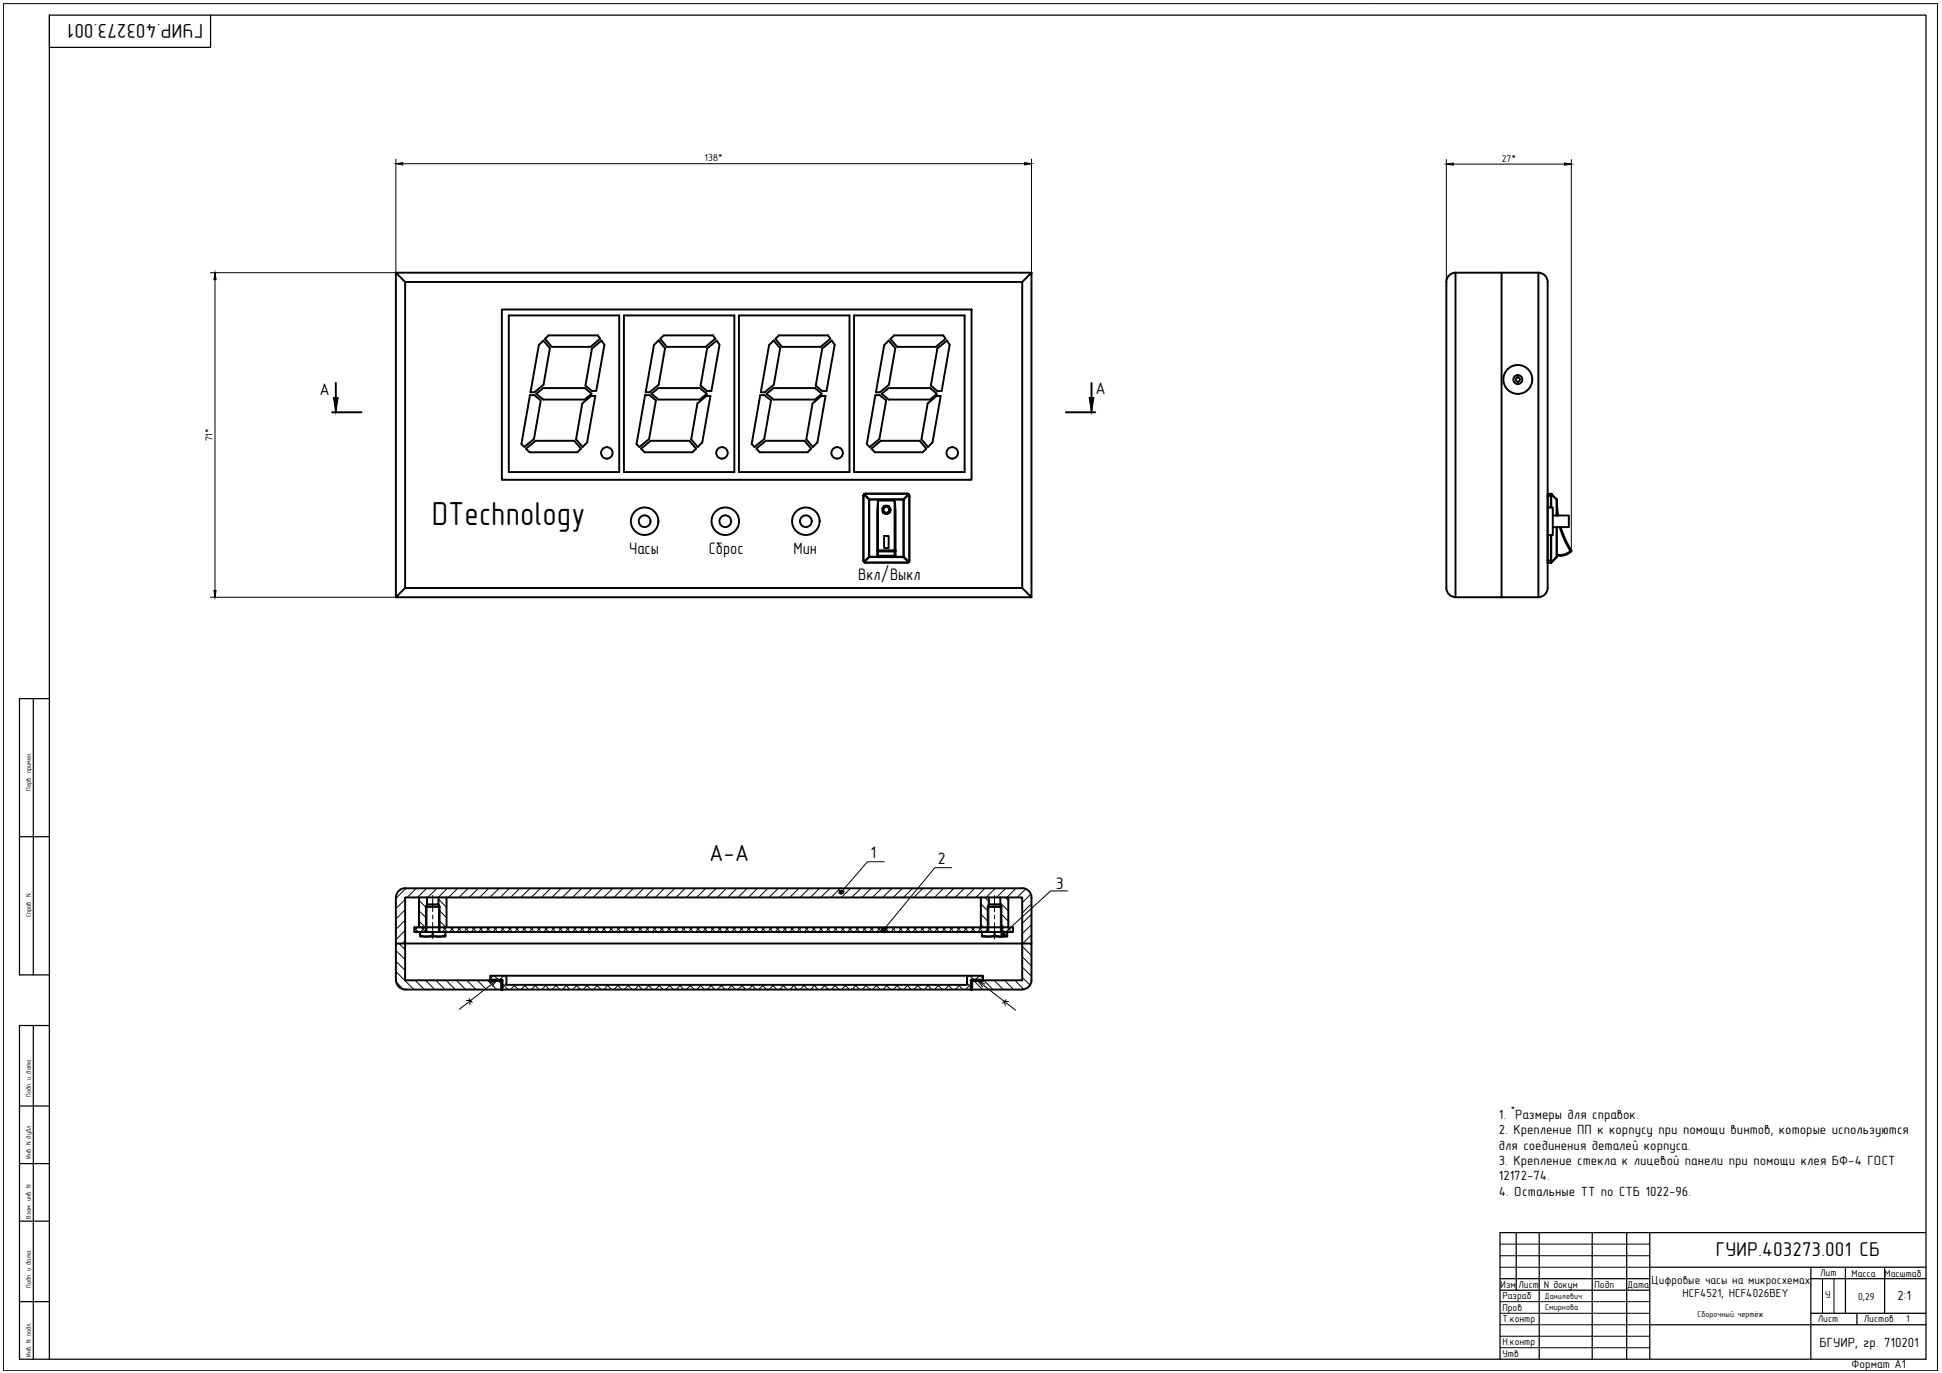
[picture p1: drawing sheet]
<svg xmlns="http://www.w3.org/2000/svg" width="594mm" height="420mm" viewBox="0 0 594 420" stroke-linecap="round" stroke-linejoin="round" font-family="sans-serif">
<!-- layer: 0 -->
<g fill="none" stroke="#000" stroke-width=".38">
<path d="M10.2 213.8v84.5M15.1 213.8h-9.1v84.5h9.1M6 256h9.1M10.2 313.8v102.1M15.1 313.8h-9.1v102.1h583.2v-411.3h-574.1v411.3M6 338.5h9.1M6 356.1h9.1M6 373.7h9.1M463.8 377.2v17.6M470.9 377.2v38.7M487.1 377.2v38.7M497.6 377.2v38.7"/>
<path d="M504.7 377.2v38.7M589.2 377.2h-130.3v38.7M6 398.3h9.1M458.9 391.3h45.8M458.9 394.8h45.8M504.7 387.8h84.5M554 391.3h35.2M554 387.8v28.1M564.5 387.8v14.1M576.5 387.8v14.1M504.7 405.4h84.5M554 401.9h35.2"/>
</g>
<path d="M568.1 401.9v3.5" fill="none" stroke="#000" stroke-width=".38"/>
<path d="M458.9 380.7h45.8M458.9 384.3h45.8M458.9 398.3h45.8M458.9 387.8h45.8M557.5 391.3v10.6M561 391.3v10.6M458.9 401.9h45.8M458.9 408.9h45.8M458.9 412.4h45.8M458.9 405.4h45.8" fill="none" stroke="#000" stroke-width=".31"/>
<path d="M419.4 1.1h-418.4v418.4" fill="none" stroke="#000" stroke-width=".31"/>
<!-- layer: 0 -->
<g fill="none" stroke="#000" stroke-width=".31">
<path d="M15.1 4.6v9.9M419.4 1.1h173.3v418.4h-591.7M121.1 48.7v34.8h-56.7M123.2 50.1h190.2M315.5 48.7v34.8M442.5 48.8v37.5M444.6 50.2h34M480.7 48.8v119.8M65.8 85.6v95.1M473.4 155.3h.1M64.4 182.8h56.7M123.9 275.3l-2.8 2.8"/>
<path d="M123.9 278.4l-2.8 2.8M124.2 271.8l-3.1 3.1M127.4 271.8l-2.9 2.8M128.2 274.6h8.4v9.2h-8.4zM128.2 278.7l2.1 2.1M128.2 275.5l2.1 2.1M130.4 274.6l.2 .2M130.5 271.8l-2.8 2.8M130.6 276.7v8.5M132.4 274v4.9M133.7 271.8l-2.8 2.8M134.1 275.2l2.5 2.4"/>
<path d="M134.1 276.7v8.5M134.5 278.7l2.1 2.1M136.8 271.8l-2.7 2.8M140 271.8l-2.8 2.8M143.2 271.8l-2.8 2.8M146.3 271.8l-2.8 2.8M149.5 271.8l-2.8 2.8M152.7 271.8l-2.9 2.8M155.8 271.8l-2.8 2.8M159 271.8l-2.8 2.8M162.2 271.8l-2.9 2.8M165.3 271.8l-2.8 2.8"/>
<path d="M168.5 271.8l-2.8 2.8M171.6 271.8l-2.8 2.8M174.8 271.8l-2.8 2.8M178 271.8l-2.8 2.8M181.1 271.8l-2.8 2.8M184.3 271.8l-2.8 2.8M187.5 271.8l-2.9 2.8M190.6 271.8l-2.8 2.8M193.8 271.8l-2.8 2.8M197 271.8l-2.9 2.8M200.1 271.8l-2.8 2.8M203.3 271.8l-2.8 2.8"/>
<path d="M206.4 271.8l-2.8 2.8M209.6 271.8l-2.8 2.8M212.8 271.8l-2.8 2.8M215.9 271.8l-2.8 2.8M219.1 271.8l-2.8 2.8M222.2 271.8l-2.8 2.8M225.4 271.8l-2.8 2.8M228.6 271.8l-2.9 2.8M231.8 271.8l-2.9 2.8M234.9 271.8l-2.8 2.8M238.1 271.8l-2.9 2.8M241.2 271.8l-2.8 2.8"/>
<path d="M244.4 271.8l-2.8 2.8M247.6 271.8l-2.8 2.8M250.7 271.8l-2.8 2.8M253.9 271.8l-2.8 2.8M257 271.8l-2.8 2.8M260.2 271.8l-2.8 2.8M263.4 271.8l-2.9 2.8M266.5 271.8l-2.8 2.8M269.7 271.8l-2.8 2.8M270.5 263.7h-5.1l-8.1 9.3M272.9 271.8l-2.9 2.8M276 271.8l-2.8 2.8"/>
<path d="M279.2 271.8l-2.8 2.8M282.3 271.8l-2.8 2.8M285.5 271.8l-2.8 2.8M288.7 271.8l-2.8 2.8M291.1 265.5h-5.1l-15.7 19M291.8 271.8l-2.8 2.8M295 271.8l-2.8 2.8M298.2 271.8l-2.9 2.8M300 274.6h8.5v9.2h-8.5zM300 279.8l2.2 2.1M300 276.6l2.2 2.1M301.2 274.6l1.3 1.3"/>
<path d="M301.3 271.8l-2.8 2.8M302.5 276.7v8.5M304.2 274v5M304.5 271.8l-2.8 2.8M306 276.3l2.5 2.4M306 276.7v8.5M306.4 279.8l2.1 2.1M307.5 274.6l1 1M307.7 271.8l-2.9 2.8M310.8 271.8l-2.8 2.8M313.8 272l-2.6 2.6M315.3 273.6l-2.6 2.6"/>
<path d="M315.5 276.6l-2.8 2.8M315.5 279.8l-2.8 2.8M326.6 272.6h-5.2l-14.6 13.3M121.1 297.3l5.5 5.5M121.1 294.1l2.8 2.8M121.1 290.8l2.8 2.9M122 288.7l1.9 1.9M123.9 281.6l-2.8 2.8M123.9 284.7l-2.8 2.8M123.9 287.9l-.8 .8M126.7 283.9l1.3 1.3M127 300l2.8 2.8"/>
<path d="M127.8 283.8l-1.1 1M128.2 281.9l1.9 1.9M128.8 283.8l1.4 1.4M130 283.8l-1.4 1.4M130.2 300l2.8 2.8M132.4 280v1.2M132.4 282.3v4.9M133.3 300l2.8 2.8M134.5 281.9l1.9 1.9M134.5 285l.1 .2M135.5 283.8l1.4 1.4M136.5 300l2.8 2.8"/>
<path d="M136.6 283.8l-1.4 1.4M137.7 283.8l1.4 1.4M138.8 283.8l-1.4 1.4M139.6 300l2.9 2.8M139.9 283.8l1.4 1.4M141.1 283.8l-1.5 1.4M142.1 283.8l1.4 1.4M142.8 300l2.8 2.8M143.3 283.8l-1.4 1.4M144.3 283.8l1.4 1.4M145.5 283.8l-1.4 1.4M146 300l2.8 2.8"/>
<path d="M146.5 283.8l1.4 1.4M147.7 283.8l-1.4 1.4M148.7 283.8l1.4 1.4M149.1 300l2.9 2.8M149.9 283.8l-1.4 1.4M150.9 283.8l1.5 1.4M150.9 298.6l-.9 .9M151.2 298.6l1.5 1.4 1.4-1.4M152 300l-11.5 8.8M152.1 283.8l-1.4 1.4M152.3 300l1.2 1.2M153.2 283.8l1.4 1.4"/>
<path d="M154.3 283.8l-1.4 1.4M154.4 298.6l.5 .5M155.4 283.8l1.4 1.4M156.6 283.8l-1.5 1.4M157.6 283.8l1.4 1.4M158.8 283.8l-1.4 1.4M159.8 283.8l1.4 1.4M161 283.8l-1.4 1.4M162 283.8l1.4 1.4M163.2 283.8l-1.4 1.4M164.2 283.8l1.5 1.4M165.4 283.8l-1.4 1.4"/>
<path d="M166.5 283.8l1.4 1.4M167.6 283.8l-1.4 1.4M168.7 283.8l1.4 1.4M169.8 283.8l-1.4 1.4M170.9 283.8l1.4 1.4M172.1 283.8l-1.5 1.4M173.1 283.8l1.4 1.4M174.3 283.8l-1.4 1.4M175.3 283.8l1.4 1.4M176.5 283.8l-1.4 1.4M177.5 283.8l1.4 1.4M178.7 283.8l-1.4 1.4"/>
<path d="M179.7 283.8l1.5 1.4M180.9 283.8l-1.4 1.4M182 283.8l1.4 1.4M183.1 283.8l-1.4 1.4M184.2 283.8l1.4 1.4M185.3 283.8l-1.4 1.4M186.4 283.8l1.4 1.4M187.6 283.8l-1.4 1.4M188.6 283.8l1.4 1.4M189.8 283.8l-1.4 1.4M190.8 283.8l1.4 1.4M192 283.8l-1.4 1.4"/>
<path d="M193 283.8l1.4 1.4M194.2 283.8l-1.4 1.4M195.2 283.8l1.5 1.4M196.4 283.8l-1.4 1.4M197.5 283.8l1.4 1.4M198.6 283.8l-1.4 1.4M199.7 283.8l1.4 1.4M200.9 283.8l-1.5 1.4M201.9 283.8l1.4 1.4M203.1 283.8l-1.4 1.4M204.1 283.8l1.4 1.4M205.3 283.8l-1.4 1.4"/>
<path d="M206.3 283.8l1.4 1.4M207.5 283.8l-1.4 1.4M208.5 283.8l1.5 1.4M209.7 283.8l-1.4 1.4M210.8 283.8l1.4 1.4M211.9 283.8l-1.4 1.4M213 283.8l1.4 1.4M214.1 283.8l-1.4 1.4M215.2 283.8l1.4 1.4M216.4 283.8l-1.5 1.4M217.4 283.8l1.4 1.4M218.6 283.8l-1.4 1.4"/>
<path d="M219.6 283.8l1.4 1.4M220.8 283.8l-1.4 1.4M221.8 283.8l1.4 1.4M223 283.8l-1.4 1.4M224 283.8l1.5 1.4M225.2 283.8l-1.4 1.4M226.3 283.8l1.4 1.4M227.4 283.8l-1.4 1.4M228.5 283.8l1.4 1.4M229.6 283.8l-1.4 1.4M230.7 283.8l1.4 1.4M231.8 283.8l-1.4 1.4"/>
<path d="M232.9 283.8l1.4 1.4M234 283.8l-1.4 1.4M235.1 283.8l1.4 1.4M236.2 283.8l-1.3 1.4M237.3 283.8l1.4 1.4M238.5 283.8l-1.4 1.4M239.5 283.8l1.4 1.4M240.7 283.8l-1.4 1.4M241.8 283.8l1.3 1.4M242.9 283.8l-1.4 1.4M244 283.8l1.3 1.4M245.1 283.8l-1.4 1.4"/>
<path d="M246.2 283.8l1.4 1.4M247.3 283.8l-1.4 1.4M248.4 283.8l1.4 1.4M249.5 283.8l-1.4 1.4M250.6 283.8l1.4 1.4M251.7 283.8l-1.4 1.4M252.8 283.8l1.4 1.4M254 283.8l-1.5 1.4M255 283.8l1.4 1.4M256.2 283.8l-1.4 1.4M257.2 283.8l1.4 1.4M258.4 283.8l-1.4 1.4"/>
<path d="M259.4 283.8l1.4 1.4M260.6 283.8l-1.4 1.4M261.6 283.8l1.5 1.4M262.8 283.8l-1.4 1.4M263.9 283.8l1.4 1.4M265 283.8l-1.4 1.4M266.1 283.8l1.4 1.4M267.3 283.8l-1.5 1.4M268.3 283.8l1.4 1.4M269.5 283.8l-1.4 1.4M270.5 283.8l1.4 1.4M271.7 283.8l-1.4 1.4"/>
<path d="M272.7 283.8l1.4 1.4M273.9 283.8l-1.4 1.4M274.9 283.8l1.4 1.4M276.1 283.8l-1.4 1.4M277.2 283.8l1.4 1.4M278.3 283.8l-1.4 1.4M279.4 283.8l1.4 1.4M280.5 283.8l-1.4 1.4M281.6 283.8l1.4 1.4M282.8 283.8l-1.5 1.4M283.8 283.8l1.4 1.4M285 283.8l-1.4 1.4"/>
<path d="M286 283.8l1.4 1.4M287.2 283.8l-1.4 1.4M288.2 283.8l1.4 1.4M289.4 283.8l-1.4 1.4M290.4 283.8l1.5 1.4M291.6 283.8l-1.4 1.4M292.7 283.8l1.4 1.4M293.8 283.8l-1.4 1.4M294.9 283.8l1.4 1.4M296 283.8l-1.4 1.4M296.4 298.6l-.6 .6M296.7 298.6l1.4 1.4"/>
<path d="M297.1 283.8l1.4 1.4M297.8 300l2.8 2.8M298.3 283.8l-1.5 1.4M299.3 283.8l1.4 1.4M299.6 298.6l-1.4 1.4M299.9 298.6l.8 .8M300 282.9l.9 .9M300.5 283.8l-1.4 1.4M300.9 300l2.9 2.8M301.5 283.8l.7 .6M302.2 284.3l-.9 .9M304.1 300l2.8 2.8"/>
<path d="M304.2 280.1v1.1M304.2 282.3v5M306.4 282.9l.8 .9M306.4 284.2l1 1M307.1 283.8l-.7 .7M307.3 300l2.8 2.8M308.2 283.8l1.4 1.4M309.3 283.8l-1.4 1.4M310.5 300l2.7 2.8M312.7 299.1l2.4 2.4M312.7 295.9l2.8 2.9M312.7 292.7l2.8 2.9"/>
<path d="M312.7 289.6l2.8 2.8M315 288.7l.5 .6M315.5 282.9l-2.8 2.8M315.5 286.1l-2.6 2.6M121.1 300.5l2.3 2.3M142.7 306.2h1.3l-.3 1.2M143.5 305.6l1 1.2M149.9 300.8l2.1-.8-1.4 1.8M153.5 300.9l1.9 1.9M154.9 300.9l-1.4 1.4M157.2 301.4l1.4 1.4M157.6 301.4l-1.4 1.4"/>
<path d="M160.3 301.4l1.4 1.4M160.8 301.4l-1.4 1.4M163.5 301.4l1.4 1.4M163.9 301.4l-1.4 1.4M166.7 301.4l1.4 1.4M167.1 301.4l-1.4 1.4M169.8 301.4l1.5 1.4M170.3 301.4l-1.4 1.4M173 301.4l1.4 1.4M173.4 301.4l-1.4 1.4M176.2 301.4l1.4 1.4M176.6 301.4l-1.4 1.4"/>
<path d="M179.3 301.4l1.4 1.4M179.7 301.4l-1.4 1.4M182.5 301.4l1.4 1.4M182.9 301.4l-1.4 1.4M185.7 301.4l1.4 1.4M186.1 301.4l-1.4 1.4M188.8 301.4l1.4 1.4M189.3 301.4l-1.5 1.4M192 301.4l1.4 1.4M192.4 301.4l-1.4 1.4M195.1 301.4l1.4 1.4M195.6 301.4l-1.4 1.4"/>
<path d="M198.3 301.4l1.4 1.4M198.7 301.4l-1.4 1.4M201.5 301.4l1.4 1.4M201.9 301.4l-1.4 1.4M204.6 301.4l1.4 1.4M205 301.4l-1.3 1.4M207.8 301.4l1.4 1.4M208.2 301.4l-1.4 1.4M211 301.4l1.4 1.4M211.4 301.4l-1.4 1.4M214.1 301.4l1.4 1.4M214.5 301.4l-1.4 1.4"/>
<path d="M217.3 301.4l1.4 1.4M217.7 301.4l-1.4 1.4M220.5 301.4l1.4 1.4M220.9 301.4l-1.5 1.4M223.6 301.4l1.4 1.4M224 301.4l-1.4 1.4M226.8 301.4l1.4 1.4M227.2 301.4l-1.4 1.4M229.9 301.4l1.4 1.4M230.4 301.4l-1.4 1.4M233.1 301.4l1.4 1.4M233.5 301.4l-1.4 1.4"/>
<path d="M236.2 301.4l1.5 1.4M236.7 301.4l-1.4 1.4M239.4 301.4l1.4 1.4M239.8 301.4l-1.4 1.4M242.6 301.4l1.4 1.4M243 301.4l-1.4 1.4M245.7 301.4l1.5 1.4M246.2 301.4l-1.4 1.4M248.9 301.4l1.4 1.4M249.3 301.4l-1.4 1.4M252.1 301.4l1.4 1.4M252.5 301.4l-1.4 1.4"/>
<path d="M255.3 301.4l1.4 1.4M255.7 301.4l-1.5 1.4M258.4 301.4l1.4 1.4M258.8 301.4l-1.4 1.4M261.6 301.4l1.4 1.4M262 301.4l-1.4 1.4M264.7 301.4l1.4 1.4M265.2 301.4l-1.5 1.4M267.9 301.4l1.4 1.4M268.3 301.4l-1.4 1.4M271 301.4l1.4 1.4M271.5 301.4l-1.4 1.4"/>
<path d="M274.2 301.4l1.4 1.4M274.6 301.4l-1.4 1.4M277.4 301.4l1.4 1.4M277.8 301.4l-1.4 1.4M280.5 301.4l1.5 1.4M281 301.4l-1.4 1.4M283.7 301.4l1.4 1.4M284.1 301.4l-1.4 1.4M286.9 301.4l1.4 1.4M287.3 301.4l-1.4 1.4M290 301.4l1.5 1.4M290.4 301.4l-1.4 1.4"/>
<path d="M293.2 301.4l1.4 1.4M293.6 301.4l-1.4 1.4M295.8 300.8l1.4 1.5M297.2 302.6l.3 .2M297.2 301l-1.9 1.8M299.2 300.2l11.5 8.9M301.3 301.1l-2.1-.9 1.4 1.8M307.7 305.9l-1 1.1M308.5 306.5h-1.3l.3 1.2"/>
<circle cx="257.4" cy="273" r=".49"/>
<circle cx="270.3" cy="284.5" r=".49"/>
<circle cx="306.8" cy="285.9" r=".49"/>
</g>
<!-- layer: TXT -->
<path d="M64.4 4.6v9.9h-49.3" fill="none" stroke="#000" stroke-width=".38"/>
<!-- layer: 0 -->
<g fill="none" stroke="#000" stroke-width=".59">
<path d="M121.1 83.5v99.3M153.5 94.7h143.7v52.1h-143.7zM155.6 96.5h33.8v48h-33.8zM190.9 96.5h33.7v48h-33.7zM226 96.5h33.9v48h-33.9zM261.3 96.5h33.8v48h-33.8zM312.7 86.3h-188.8v93.6M315.5 83.5v99.3l-2.8-2.9v-93.6zM315.5 83.5h-194.4l2.8 2.8M445.2 83.5v99.3h25.4v-99.3M445.2 83.5h25.4M445.3 83.5a2.81 2.81 0 0 0-2.8 2.8v93.6"/>
<path d="M459.3 83.5v99.3M470.6 83.5a2.81 2.81 0 0 1 2.8 2.8v93.6M102.7 117.2v9M164.8 105.6l1.4-1.4 2 2.4-1.9 11.1-2.8 2.3h-1.2zM166.7 103.7l1.1-1.1h15.1l.7 1-2.9 2.5h-11.9zM181.1 106.7l2.9-2.5 .9 1.3-2.5 14.1h-1.4l-1.9-1.6zM201.5 104.2l1.9 2.4-1.9 11.1-2.8 2.3h-1.2l2.6-14.4zM202 103.7l1.1-1.1h15l.7 1-3 2.5h-11.8zM216.3 106.7l2.9-2.5 .9 1.3-2.5 14.1h-1.3l-2-1.6zM235.3 105.6l1.4-1.4 2 2.4-2 11.1-2.7 2.3h-1.3zM237.2 103.7l1.1-1.1h15l.7 1-2.9 2.5h-11.9zM251.5 106.7l3-2.5 .8 1.3-2.5 14.1h-1.3l-2-1.6z"/>
<path d="M271.9 104.2l2 2.4-2 11.1-2.7 2.3h-1.2l2.5-14.4zM272.4 103.7l1.1-1.1h15l.7 1-2.9 2.5h-11.9zM286.8 106.7l2.9-2.5 .8 1.3-2.4 14.1h-1.4l-1.9-1.6zM333.9 117.2v9M464.3 114.8v.7M464.3 116.9v.6M464.3 114.8a1.38 1.38 0 0 0-1.4 1.4 1.38 1.38 0 0 0 1.4 1.3M464.3 114.8a1.38 1.38 0 0 1 1.4 1.4 1.38 1.38 0 0 1-1.4 1.3M101.6 126.2h9M160.9 137.3l2.9-2.4h11.9l2 2.4-1.1 1.1h-14.6zM162.1 120.9h1.4l1.9 1.6-2 11.8-3 2.5-.9-.9zM164.1 120.5l2.1-1.7h12.7l2.1 1.7-2.1 1.8h-12.7z"/>
<path d="M178.1 123.5l2.7-2.3h1.3l-2.5 14.2-1.4 1.4-2-2.4zM196.1 137.3l2.9-2.4h11.9l2 2.4-1.1 1.1h-14.6zM197.3 120.9h1.4l1.9 1.6-2 11.8-3 2.5-.9-.9zM199.3 120.5l2.1-1.7h12.7l2.1 1.7-2.1 1.8h-12.7zM213.3 123.5l2.8-2.3h1.2l-2.5 14.2-1.4 1.4-2-2.4zM231.3 137.3l3-2.4h11.8l2 2.4-1.1 1.1h-14.6zM232.6 120.9h1.3l2 1.6-2.1 11.8-3 2.5-.9-.9zM234.5 120.5l2.1-1.7h12.7l2.1 1.7-2.1 1.8h-12.7zM248.6 123.5l2.7-2.3h1.2l-2.5 14.2-1.3 1.4-2-2.4zM266.6 137.3l2.8-2.4h11.9l2.1 2.4-1.1 1.1h-14.6zM267.8 120.9h1.3l2 1.6-2.1 11.8-2.9 2.5-.9-.9zM269.7 120.5l2.2-1.7h12.7l2 1.7-2 1.8h-12.7z"/>
<path d="M283.8 123.5l2.7-2.3h1.3l-2.5 14.2-1.4 1.4-2-2.4zM326.1 126.2h9M264.1 151.8h.1M264.1 151.8v19.7M264.3 151.4l-.2 .2v20l.2 .3M264.3 151.3l-.2 .5M264.3 151.3l.4-.2h12.9l.4 .2M264.3 151.4l1.5 1.5M264.3 151.2v.2M265.8 152.9h10.7M265.8 152.9v17.5h10.6M265.9 152.9h10.5v17.5h-10.5z"/>
<path d="M268.6 153.2v15.2l-.3 .2 .3-.2h5.1v.2M268.6 153.2h5.1v15.2l.3 .1-.3 .1M268.6 153.2l-.3 3.1v12.3M273.7 153.2l.3 3.2v12.2M276.5 152.9v17.5M277.9 151.3l-.3-.2-13.2 .1 1.4 1.7M277.9 151.3l-1.4 1.6M277.9 151.3l.1 .1M277.9 151.2h.1M278 151.4l.2 .3v19.9l-.2 .3M278 151.3l.2 .4v19.9l-.2 .4M278 151.4l-1.5 1.5"/>
<path d="M278 151.2v.2M473.4 155.3h1.6v8.5h-1.6M473.4 151.8v-.7h1.1l-.1 .7M474.4 151.8h-1v19.7h1M474.4 151.8h.1M474.4 151.8v3.5M474.4 151.1l.3 .2M474.5 151.8l.2-.4 1.5 1.5M474.5 151.8v3.5M474.7 151.3l1.6 1.6M474.7 151.4h.1M475 157.7h4.9v3.6h-4.9"/>
<path d="M476.2 152.9v4.8M476.2 152.9h.1M476.3 152.8v.1M476.3 157.2v.5M476.3 153.2l.3 4.5M264.1 171.5l.2 .5M264.1 171.5h.1M264.3 171.9l1.5-1.5-1.4 1.6 .1 .1h13.2l.2-.1M264.3 172l.5 .2M264.3 171.8v.2M264.3 171.9v.1M264.8 172.1v.1"/>
<path d="M264.8 172.2h12.7M268.3 168.6v1.2l.3 .3M268.4 168.5l.2 .2M268.6 168.6h5.1v.2h-5.1zM268.6 168.8v1.3M270.5 164h1.4v3.7h-1.4zM273.7 168.8v1.3h-5.1M274 168.5l-.3 .2M274 168.6v1.2l-.3 .3M276.4 170.4h.1M276.5 170.4l1.5 1.5M276.5 170.4l1.4 1.6"/>
<path d="M277.5 172.1v.1M277.9 172h.1M278 172l-.5 .2M278 171.9l-.1 .1M278 171.8v.2M312.7 179.9h-188.8l-2.8 2.9h194.4M442.5 179.9a2.81 2.81 0 0 0 2.8 2.8M473.4 179.9a2.81 2.81 0 0 1-2.8 2.8M474.4 171.5l.1 .7h-1.1M474.4 163.8v7.7M474.5 163.8l-.1 7.7M474.5 171.5l.2 .4"/>
<path d="M474.7 171.9h.1M476.2 170.5l-1.8 1.7M476.2 170.4l-1.5 1.5M476.2 161.3v9.1zM476.2 169.8h1.2v.3h-1.2M476.3 170.4v.1M476.3 170.4l-.1 .1M477.1 161.3l1.6 4.2 1.7 3.1M477.5 161.3l1.1 3.3 2.1 3.9-.1 .3M480.4 168.6l.2 .2-.9 .7-2.3 .6M480.4 168.6h.3M480.4 168.6l-1.4 .9-1.6 .3"/>
<path d="M480.6 168.5l-.2 .1M121.1 274.6v25.4M121.1 274.6a2.75 2.75 0 0 1 2.8-2.8h188.8a2.81 2.81 0 0 1 2.8 2.8v14.1M123.9 274.6h188.8v14.1h-188.8zM128.2 274.6v9.2M130.3 277.5h4.2M130.3 277.5v7.7h4.2v-7.7M130.6 274.6v2.1l-.3 .8M134.1 274.6v2.1h-3.5M134.1 276.7l.4 .8M136.6 274.6v9.2M300 274.6v9.2"/>
<path d="M302.2 277.5h4.2M302.2 277.5v7.7M302.5 274.6v2.1M302.5 276.7h3.5M302.5 276.7l-.3 .8M306 274.6v2.1l.4 .8M306.4 277.5v7.7M308.5 274.6v9.2M121.1 288.7h2.8v11.3h26.1v-1.4h145.8M121.1 300a2.81 2.81 0 0 0 2.9 2.8M126.7 283.8h183.2v1.4h-183.2zM128.5 285.2v1.1l1.5 .3 2.4-.3v-1.1"/>
<path d="M128.5 286.3v.3h7.8v-.3M136.3 285.2v1.1l-.8 .2-1.6 .1-1.5-.3M154.9 298.6v2.8h140.9v-2.8M295.8 298.6h4.9v1.4h12v-11.3h2.8v11.3M300.4 285.2v1.1l.6 .1 1.5 .2 1.7-.3M300.4 286.3v.3h7.7v-.3M304.2 285.2v1.1l1.6 .3 2.3-.3v-1.1M315.5 300a2.81 2.81 0 0 1-2.8 2.8M123.9 302.8h188.8"/>
<circle cx="464.3" cy="116.1" r="4.4"/>
<circle cx="464.3" cy="116.2" r=".66"/>
<circle cx="185.6" cy="138.6" r="1.76"/>
<circle cx="220.9" cy="138.6" r="1.76"/>
<circle cx="256.1" cy="138.6" r="1.76"/>
<circle cx="291.3" cy="138.6" r="1.76"/>
<circle cx="197.2" cy="159.5" r="4.2"/>
<circle cx="197.2" cy="159.5" r="1.8"/>
<circle cx="221.9" cy="159.5" r="4.2"/>
<circle cx="221.9" cy="159.5" r="1.8"/>
<circle cx="246.5" cy="159.5" r="4.2"/>
<circle cx="246.5" cy="159.5" r="1.8"/>
<circle cx="271.1" cy="156" r="1.26"/>
<circle cx="271.1" cy="156" r=".92"/>
</g>
<path d="M150 300h3.5v2.8M300.7 300h-3.5v2.8" fill="none" stroke="#000" stroke-width="1"/>
<g fill="#000" stroke="#000" stroke-width=".31">
<path d="M121.1 50.1l2.1-.3v.7zM313.4 49.8l2.1 .3-2.1 .4zM442.5 50.2l2.1-.3v.7zM478.6 49.9l2.1 .3-2.1 .4zM65.8 83.5l.3 2.1h-.7zM102 121.7h1.4l-.7 4.5zM333.2 121.7h1.4l-.7 4.5zM65.4 180.7h.7l-.3 2.1z"/>
<path d="M257.3 272.5l.2 .1zM257.2 272.6h.3z"/>
<path d="M257.2 272.6h.3zM257.1 272.6h.4z"/>
<path d="M257.2 273.5h.3zM257.2 273.5h.2z"/>
<path d="M257.1 272.6h.5zM257 272.6h.6z"/>
<path d="M257.1 273.4h.4zM257.1 273.4l.4 .1z"/>
<path d="M257 272.6l.7 .1zM257 272.6l.7 .1z"/>
<path d="M257 273.4h.6zM257 273.4h.5z"/>
<path d="M257 272.7l.8 .1zM257 272.7l.8 .1z"/>
<path d="M257 273.4h.7zM257 273.4h.6z"/>
<path d="M256.9 272.8l.9 .1zM256.9 272.8l.9 .1z"/>
<path d="M256.9 273.3h.9zM256.9 273.3l.8 .1z"/>
<path d="M256.9 272.9h.9zM256.9 272.9h.9z"/>
<path d="M256.9 273.2h.9zM256.9 273.2l.9 .1z"/>
<path d="M256.9 272.9l.9 .1zM256.9 272.9l.9 .1z"/>
<path d="M256.9 273l.9 .1zM256.9 273l.9 .1z"/>
<path d="M256.9 273.1h.9zM256.9 273.1l.9 .1z"/>
<path d="M270.2 284l.2 .1zM270.2 284.1h.2z"/>
<path d="M270.2 284.1h.3zM270.1 284.1h.4z"/>
<path d="M270.2 285h.2zM270.2 285h.1z"/>
<path d="M270.1 284.1l.5 .1zM270.1 284.1l.5 .1z"/>
<path d="M270.1 285h.4zM270.1 285h.3z"/>
<path d="M270 284.2h.7zM269.9 284.2h.8z"/>
<path d="M270 284.9h.6zM270 284.9l.5 .1z"/>
<path d="M269.9 284.2l.8 .1zM269.9 284.2l.8 .1z"/>
<path d="M269.9 284.9h.8zM269.9 284.9h.7z"/>
<path d="M269.9 284.3l.8 .1zM269.9 284.3l.8 .1z"/>
<path d="M269.9 284.8h.8zM269.9 284.8l.8 .1z"/>
<path d="M269.8 284.4l.9 .1zM269.8 284.4l.9 .1z"/>
<path d="M269.8 284.5h1zM269.8 284.5h1z"/>
<path d="M269.8 284.6l.9 .1zM269.8 284.6l.9 .1z"/>
<path d="M269.8 284.7h.9zM269.8 284.7l.9 .1z"/>
<path d="M269.8 284.5h1zM269.8 284.5l.9 .1z"/>
<path d="M306.8 285.4l.2 .1zM306.7 285.5h.3z"/>
<path d="M306.7 285.5h.4zM306.6 285.5h.5z"/>
<path d="M306.7 286.4h.3zM306.7 286.4h.2z"/>
<path d="M306.6 285.5l.5 .1zM306.6 285.5l.5 .1z"/>
<path d="M306.6 286.4h.5zM306.6 286.4h.4z"/>
<path d="M306.5 285.6h.7zM306.5 285.6h.7z"/>
<path d="M306.5 286.3h.6zM306.5 286.3l.6 .1z"/>
<path d="M306.5 285.6l.7 .1zM306.5 285.6l.7 .1z"/>
<path d="M306.5 286.3h.7zM306.5 286.3h.6z"/>
<path d="M306.4 285.7l.9 .1zM306.4 285.7l.9 .1z"/>
<path d="M306.4 286.2h.8zM306.4 286.2l.8 .1z"/>
<path d="M306.4 285.8h.9zM306.4 285.8h.9z"/>
<path d="M306.4 286.1h.9zM306.4 286.1l.8 .1z"/>
<path d="M306.4 285.8l.9 .1zM306.4 285.8l.9 .1z"/>
<path d="M306.4 285.9l.9 .1zM306.4 285.9l.9 .1z"/>
<path d="M306.4 286h.9zM306.4 286l.9 .1z"/>
</g>
<path d="M264.8 151.1h.1M277.5 151.1h.1M278.2 151.8h.1M278.2 171.5h.1" fill="none" stroke="#808080" stroke-width=".59"/>
<text font-size="10.2" x="132.1" y="160.6">DTechnology</text>
<text font-size="7.1" x="216.9" y="263.6">А-А</text>
<g font-size="6.1">
<text x="62.1" y="7.4" transform="rotate(-180 62.1 7.4)">ГУИР.403273.001</text>
<text x="524.9" y="384.4">ГУИР.403273.001 СБ</text>
</g>
<g font-size="5.1">
<text x="97.8" y="121">A</text>
<text x="335.1" y="120.6">A</text>
<text x="192.5" y="169.4">Часы</text>
<text x="216.8" y="169.6">Сброс</text>
<text x="242.8" y="169.6">Мин</text>
<text x="262.5" y="177.6">Вкл/Выкл</text>
<text x="266.3" y="262.7">1</text>
<text x="286.9" y="264.5">2</text>
<text x="322.9" y="272">3</text>
</g>
<g font-size="4.1">
<text x="458.5" y="342.4">1. Размеры для справок.</text>
<text x="458.5" y="347.1">2. Крепление ПП к корпусу при помощи винтов, которые используются</text>
<text x="458.5" y="351.8">для соединения деталей корпуса.</text>
<text x="458.5" y="356.5">3. Крепление стекла к лицевой панели при помощи клея БФ-4 ГОСТ</text>
<text x="458.5" y="361.2">12172-74.</text>
<text x="458.5" y="365.9">4. Остальные ТТ по СТБ 1022-96.</text>
<text x="580.4" y="397.8">2:1</text>
<text x="556.6" y="412.2">БГУИР, гр. 710201</text>
</g>
<g font-size="3.6">
<text x="505.2" y="392.9">Цифровые часы на микросхемах</text>
<text x="514.7" y="397">HCF4521, HCF4026BEY</text>
<text x="566.4" y="418.6">Формат А1</text>
</g>
<g font-size="3.1">
<text x="215.5" y="49.4">138*</text>
<text x="459.4" y="49.5">27*</text>
<text x="65.1" y="135.1" transform="rotate(-90 65.1 135.1)">71*</text>
<text x="459" y="394.1">Изм</text>
<text x="464.5" y="394.1">Лист</text>
<text x="472.3" y="394.1">N докум</text>
<text x="487.8" y="394.1">Подп</text>
<text x="497.7" y="394.1">Дата</text>
<text x="556.8" y="390.6">Лит</text>
<text x="566.4" y="390.7">Масса</text>
<text x="576.5" y="390.7">Масштаб</text>
<text x="459.6" y="401.2">Пров</text>
<text x="459.6" y="397.7">Разраб</text>
<text x="558.3" y="397.1">У</text>
<text x="568.4" y="397.7">0,29</text>
<text x="459.6" y="404.7">Т.контр</text>
<text x="556.1" y="404.7">Лист</text>
<text x="570.2" y="404.7">Листов</text>
<text x="583.1" y="404.7">1</text>
<text x="459.6" y="411.7">Н.контр</text>
<text x="459.6" y="415.3">Утв</text>
</g>
<text font-size="2.9" x="462.2" y="340.7">*</text>
<g font-size="2.6">
<text x="472.5" y="397.6">Данилевич</text>
<text x="472.7" y="400.8">Смирнова</text>
<text x="519.3" y="402.9">Сборочный чертёж</text>
</g>
<g font-size="2">
<text x="9.5" y="242" transform="rotate(-90 9.5 242)">Перв. примен.</text>
<text x="9.5" y="280.7" transform="rotate(-90 9.5 280.7)">Справ. N</text>
<text x="9.5" y="335.7" transform="rotate(-90 9.5 335.7)">Подп. и дата</text>
<text x="9.5" y="354.7" transform="rotate(-90 9.5 354.7)">Инв. N дубл.</text>
<text x="9.5" y="373" transform="rotate(-90 9.5 373)">Взам. инв. N</text>
<text x="9.5" y="394.1" transform="rotate(-90 9.5 394.1)">Подп. и дата</text>
<text x="9.5" y="415.3" transform="rotate(-90 9.5 415.3)">Инв. N подл.</text>
</g>
</svg>
